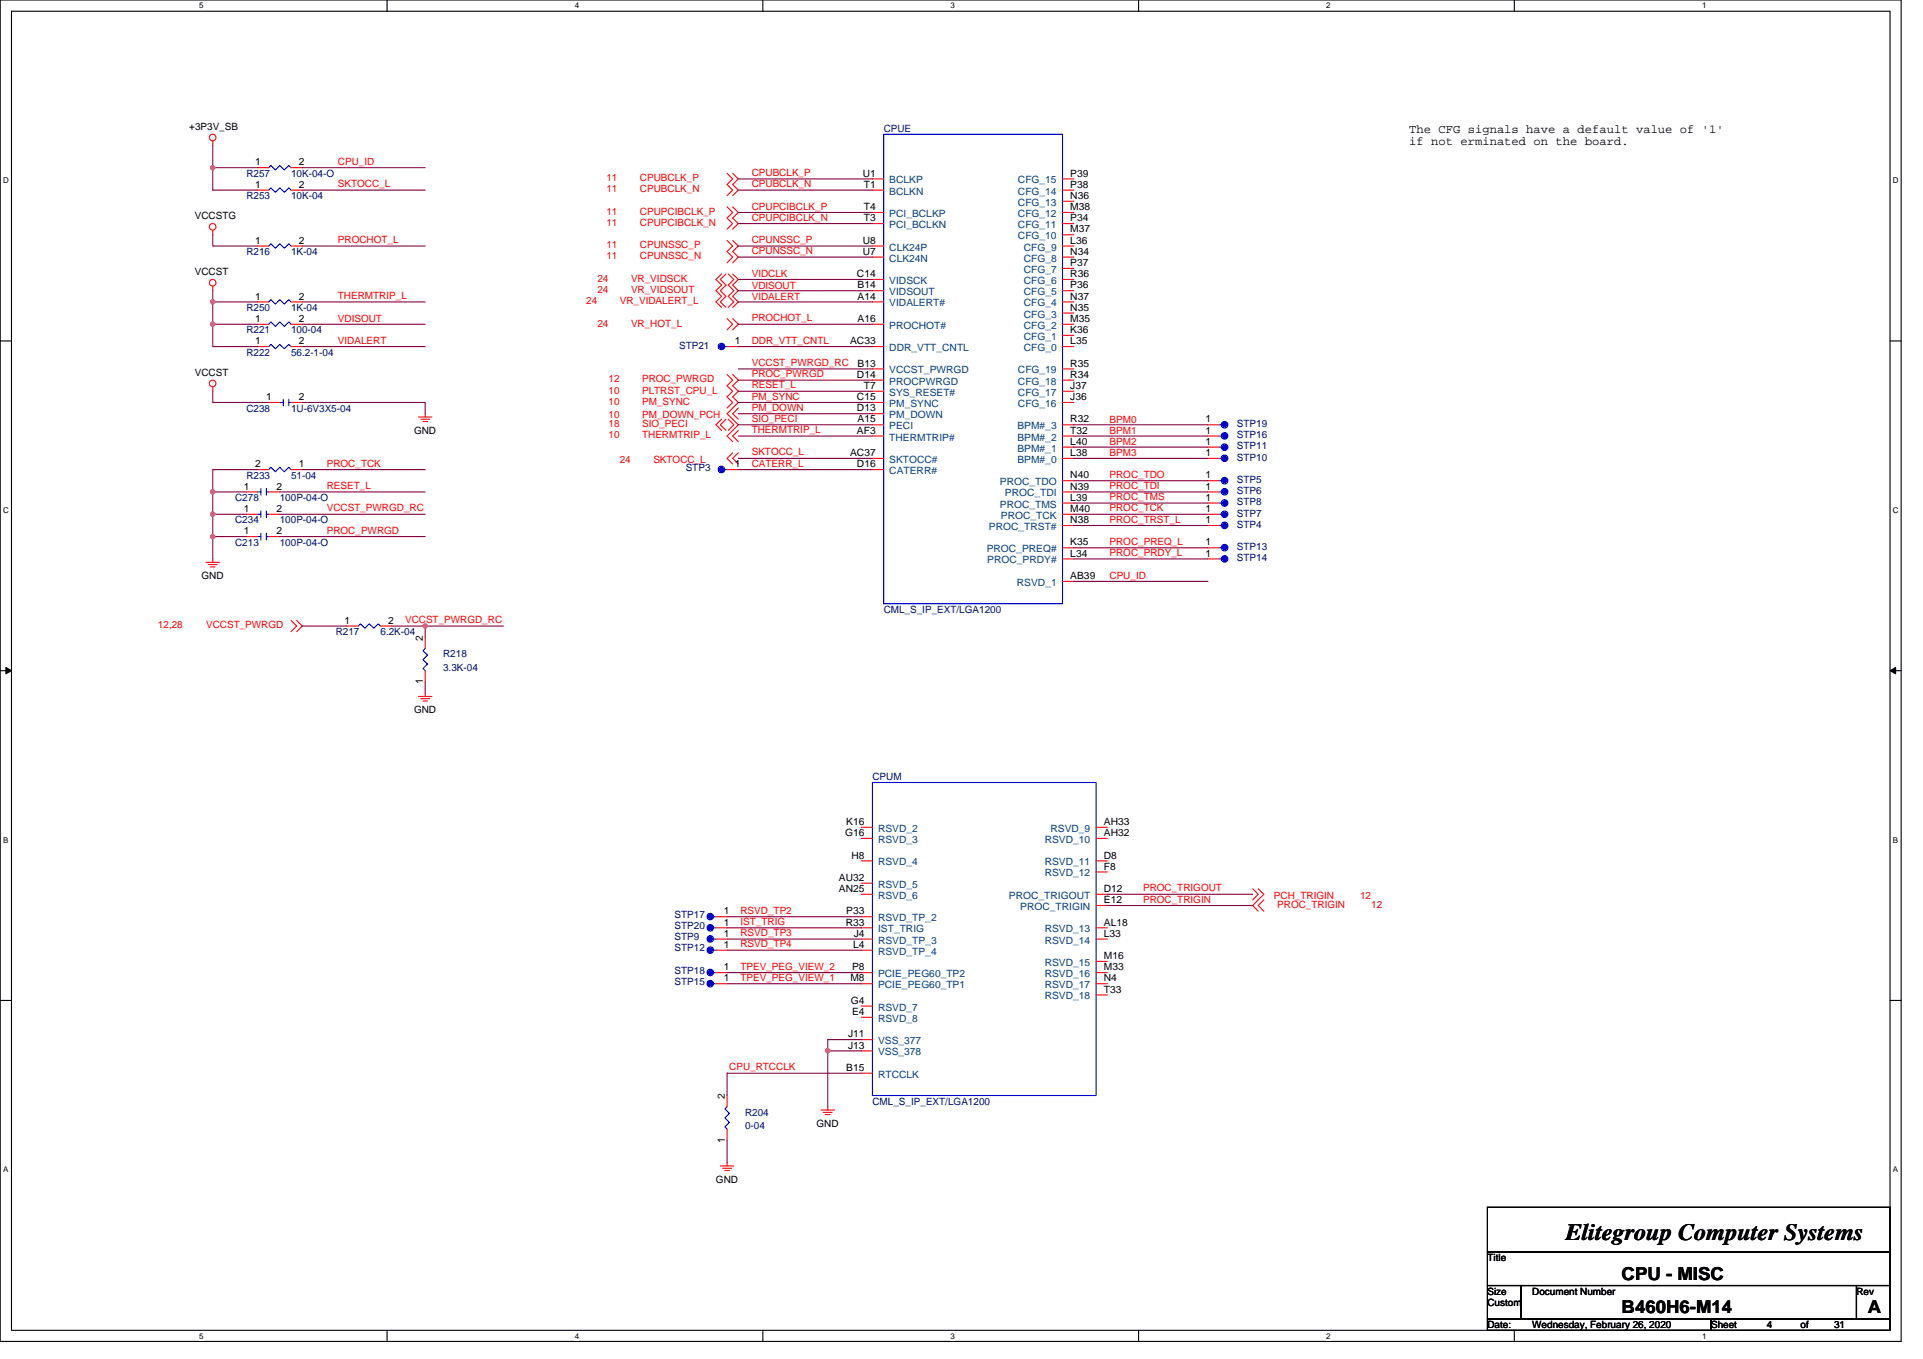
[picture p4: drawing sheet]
<svg xmlns="http://www.w3.org/2000/svg" width="297mm" height="210mm" viewBox="0 0 297 210" stroke-linecap="round" stroke-linejoin="round" font-family="sans-serif">
<path d="M0 0h293.7v207.3h-293.7zM1.8 1.7h290.1v203.8h-290.1z" fill="none" stroke="#000" stroke-width=".17"/>
<g fill="#fff">
<path d="M30.8 .2h.6v1.4h-.6z"/>
<path d="M30.8 205.7h.6v1.4h-.6z"/>
</g>
<path d="M59.8 0v1.7M59.8 205.5v1.8" fill="none" stroke="#000" stroke-width=".17"/>
<g fill="#fff">
<path d="M88.8 .2h.6v1.4h-.6z"/>
<path d="M88.8 205.7h.6v1.4h-.6z"/>
</g>
<path d="M117.8 0v1.7M117.8 205.5v1.8" fill="none" stroke="#000" stroke-width=".17"/>
<g fill="#fff">
<path d="M146.8 .2h.7v1.4h-.7z"/>
<path d="M146.8 205.7h.7v1.4h-.7z"/>
</g>
<path d="M175.9 0v1.7M175.9 205.5v1.8" fill="none" stroke="#000" stroke-width=".17"/>
<g fill="#fff">
<path d="M204.9 .2h.6v1.4h-.6z"/>
<path d="M204.9 205.7h.6v1.4h-.6z"/>
</g>
<path d="M233.9 0v1.7M233.9 205.5v1.8" fill="none" stroke="#000" stroke-width=".17"/>
<g fill="#fff">
<path d="M262.9 .2h.7v1.4h-.7z"/>
<path d="M262.9 205.7h.7v1.4h-.7z"/>
<path d="M.5 27.2h.8v1.4h-.8z"/>
<path d="M292.4 27.2h.8v1.4h-.8z"/>
<path d="M.5 78.1h.8v1.4h-.8z"/>
<path d="M292.4 78.1h.8v1.4h-.8z"/>
</g>
<path d="M0 52.7h1.8M291.9 52.7h1.8" fill="none" stroke="#000" stroke-width=".17"/>
<g fill="#fff">
<path d="M.5 129.1h.8v1.4h-.8z"/>
<path d="M292.4 129.1h.8v1.4h-.8z"/>
</g>
<path d="M0 103.6h1.8M291.9 103.6h1.8" fill="none" stroke="#000" stroke-width=".17"/>
<path d="M.9 103.1l.9 .5-.9 .5zM291.9 103.6l.9-.5v1z" fill="#000" stroke="#000" stroke-width=".15"/>
<g fill="#fff">
<path d="M.5 180h.8v1.4h-.8z"/>
<path d="M292.4 180h.8v1.4h-.8z"/>
</g>
<path d="M0 154.6h1.8M291.9 154.6h1.8M229.8 198.6h5.1v5.2h-5.1zM229.8 186.5h62.1v7h-62.1zM229.8 193.5h62.1v5.1h-62.1zM234.9 198.6h51.9v5.2h-51.9zM286.8 198.6h5.1v5.2h-5.1zM229.8 203.8h34.5v1.7h-34.5zM264.3 203.8h27.6v1.7h-27.6z" fill="none" stroke="#000" stroke-width=".17"/>
<g fill="none" stroke="#f00" stroke-width=".17">
<path d="M32.9 21.8v.7M32.9 35.6v.7M39.8 25.9h1.7M39.8 29.4h1.7M39.8 38h1.7M45 25.9h1.7M45 29.4h1.7M45 38h1.7M112.3 26.8l.9 .8-.9 .9 .9 .9-.9 .8M112.3 37.1l.9 .9-.9 .9 .9 .8-.9 .9M112.3 32l.9 .8-.9 .9 .9 .8-.9 .9M113.2 26.8l.8 .8-.8 .9 .8 .9-.8 .8"/>
<path d="M113.2 37.1l.8 .9-.8 .9 .8 .8-.8 .9M113.2 32l.8 .8-.8 .9 .8 .8-.8 .9M134.8 27.6h1.7M134.8 29.4h1.7M134.8 38h1.7M134.8 39.7h1.7M134.8 34.5h1.7M134.8 32.8h1.7M164.1 27.6h1.8M164.1 29.4h1.8M164.1 31.1h1.8M164.1 32.8h1.8"/>
<path d="M164.1 34.5h1.8M164.1 36.3h1.8M164.1 39.7h1.8M164.1 38h1.8M32.9 44.2v.7M32.9 59.8v.7M39.8 46.7h1.7M39.8 50.1h1.7M39.8 53.6h1.7M45 46.7h1.7M45 50.1h1.7M45 53.6h1.7"/>
<path d="M111.5 42.3l-.9 .9 .9 .8-.9 .9 .9 .9-.9 .9 .9 .8M112.1 42.3l-.8 .9 .8 .8-.8 .9 .8 .9-.8 .9 .8 .8M112.3 57.9l.9 .8-.9 .9 .9 .9-.9 .8 .9 .9-.9 .9M112.3 49.2l.9 .9-.9 .9M112.3 53.6h1.7M112.5 42.3l.8 .9-.8 .8 .8 .9-.8 .9 .8 .9-.8 .8M113.2 57.9l.8 .8-.8 .9 .8 .9-.8 .8 .8 .9-1.7 1.7 1.7 1.7-1.7 1.8 .9 .8M113.2 42.3l.8 .9-.8 .8 .8 .9-.8 .9 .8 .9-.8 .8M113.2 49.2l.8 .9-.8 .9M134.8 44.9h1.7M134.8 53.6h1.7M134.8 57h1.7"/>
<path d="M134.8 46.7h1.7M134.8 50.1h1.7M134.8 43.2h1.7M134.8 58.7h1.7M164.1 46.7h1.8M164.1 44.9h1.8M164.1 57h1.8M164.1 43.2h1.8M164.1 58.7h1.8M164.1 41.5h1.8M164.1 53.6h1.8M164.1 51.8h1.8"/>
<path d="M164.1 50.1h1.8M164.1 48.4h1.8M38.1 79.5h1.7M38.1 76h1.7M39.8 72.6h1.7M41.5 79.5h1.7M41.5 76h1.7M41.5 62.2h1.7M45 72.6h1.7M45 62.2h1.7M64.6 64.4h2.1M65 64.8h1.4"/>
<path d="M65.3 65.1h.7M65.7 63.9v.5M111.5 64.8l-.9 .8 .9 .9M112.1 64.8l-.8 .8 .8 .9M112.3 72.6h1.7M112.5 64.8l.8 .8-.8 .9M113.2 70l-.9 .8 .9 .9M114 66.5l-.8 .9 .8 .8M114 70l-.8 .8 .8 .9M114 63.1l-.8 .8 .8 .9M134.8 62.2h1.7M134.8 63.9h1.7"/>
<path d="M134.8 65.6h1.7M134.8 72.6h1.7M134.8 70.8h1.7M134.8 67.4h1.7M134.8 60.5h1.7M164.1 70.8h1.8M164.1 69.1h1.8M164.1 60.5h1.8M164.1 79.5h1.8M164.1 74.3h1.8M164.1 62.2h1.8M164.1 77.7h1.8"/>
<path d="M164.1 67.4h1.8M164.1 76h1.8M164.1 65.6h1.8M186.6 70.8h1.7M186.6 69.1h1.7M186.6 76h1.7M186.6 74.3h1.7M186.6 79.5h1.7M186.6 77.7h1.7M186.6 67.4h1.7M186.6 65.6h1.7M31.8 86.9h2.1"/>
<path d="M32.2 87.2h1.3M32.5 87.6h.7M32.9 86.4v.5M38.1 82.9h1.7M41.5 82.9h1.7M45 95.9l.8 .8-.8 .9M45.8 95.9l.9 .8-.9 .9M53.6 96.7h1.7M58.8 96.7h1.7M65.7 98.5v1.7M164.1 81.2h1.8M164.1 86.4h1.8"/>
<path d="M164.1 89.8h1.8M164.1 84.6h1.8M186.6 86.4h1.7M186.6 84.6h1.7M186.6 81.2h1.7M64.6 107.6h2.1M65 107.9h1.4M65.3 108.3h.7M65.7 107.1v.5M65.7 103.6v1.8M133.1 129.5h1.7M133.1 127.8h1.7"/>
<path d="M133.1 138.2h1.7M133.1 136.5h1.7M133.1 133h1.7M169.3 134.7h1.7M169.3 129.5h1.7M169.3 133h1.7M169.3 139.9h1.7M169.3 138.2h1.7M169.3 127.8h1.7M193.5 137.3l.8 .9-.8 .8M194.3 137.3l.9 .9-1.7 1.7 .8 .9M195.2 139l-.9 .9 .9 .9"/>
<path d="M110.6 143.4h1.7M110.6 150.3h1.7M110.6 145.1h1.7M110.6 152h1.7M110.6 141.6h1.7M110.6 146.8h1.7M133.1 155.4h1.7M133.1 141.6h1.7M133.1 145.1h1.7M133.1 143.4h1.7M133.1 146.8h1.7M133.1 152h1.7"/>
<path d="M133.1 150.3h1.7M133.1 157.2h1.7M169.3 148.5h1.7M169.3 143.4h1.7M169.3 153.7h1.7M169.3 150.3h1.7M169.3 152h1.7M169.3 145.1h1.7M112.3 179.6v.5M112.3 174.5v1.7M112.3 169.3v1.7M126.8 171.5h2.1"/>
<path d="M127.2 171.9h1.3M127.5 172.2h.7M127.9 171v.5M133.1 162.4h1.7M133.1 160.6h1.7M133.1 165.8h1.7M111.3 180.1h2M111.6 180.5h1.4M112 180.8h.7"/>
<circle cx="32.8" cy="21.2" r=".51"/>
<circle cx="32.8" cy="35" r=".51"/>
<circle cx="32.8" cy="43.7" r=".51"/>
<circle cx="32.8" cy="59.2" r=".51"/>
</g>
<g fill="none" stroke="#00f" stroke-width=".17">
<path d="M41.5 25.9l.3-.3 .7 .7 .7-.7 .7 .7 .7-.7 .4 .3M41.5 29.4l.3-.4 .7 .7 .7-.7 .7 .7 .7-.7 .4 .4M41.5 38l.3-.3 .7 .7 .7-.7 .7 .7 .7-.7 .4 .3M136.5 20.7h27.6v72.6h-27.6zM41.5 46.7l.3-.4 .7 .7 .7-.7 .7 .7 .7-.7 .4 .4M41.5 50.1l.3-.4 .7 .7 .7-.7 .7 .7 .7-.7 .4 .4M41.5 53.6l.3-.4 .7 .7 .7-.7 .7 .7 .7-.7 .4 .4M112 53.6h.3M39.8 79.5h.5M39.8 76h.5M40.3 79v1M40.3 75.5v1"/>
<path d="M41.1 79.5h.4M41.1 79v1M41.1 76h.4M41.1 75.5v1M41.5 72.6l.3-.4 .7 .7 .7-.7 .7 .7 .7-.7 .4 .4M43.2 62.2h.5M43.7 61.7v1M44.6 62.2h.4M44.6 61.7v1M112 72.6h.3M188.3 70.8h.4M188.3 69.1h.4"/>
<path d="M188.3 76h.4M188.3 74.3h.4M188.3 79.5h.4M188.3 77.7h.4M188.3 67.4h.4M188.3 65.6h.4M39.8 82.9h.5M40.3 82.4v1M41.1 82.9h.4M41.1 82.4v1M55.3 96.7l.4-.3 .7 .7 .6-.7 .7 .7 .7-.7 .4 .3M188.3 86.4h.4"/>
<path d="M188.3 84.6h.4M188.3 81.2h.4M65.7 100.2l-.4 .3 .7 .7-.7 .7 .7 .7-.7 .7 .4 .3M134.8 120.9h34.5v48.4h-34.5zM110.2 143.4h.4M110.2 150.3h.4M110.2 145.1h.4M110.2 152h.4M110.2 141.6h.4M110.2 146.8h.4M112.3 171l-.3 .3 .7 .7-.7 .7 .7 .7-.7 .7 .3 .4"/>
<circle cx="111.4" cy="53.5" r=".51"/>
<circle cx="111.4" cy="72.5" r=".51"/>
<circle cx="189.2" cy="76" r=".51"/>
<circle cx="189.2" cy="65.6" r=".51"/>
<circle cx="189.2" cy="69.1" r=".51"/>
<circle cx="189.2" cy="74.3" r=".51"/>
<circle cx="189.2" cy="77.7" r=".51"/>
<circle cx="189.2" cy="67.3" r=".51"/>
<circle cx="189.2" cy="70.8" r=".51"/>
<circle cx="189.2" cy="79.4" r=".51"/>
<circle cx="189.2" cy="84.6" r=".51"/>
<circle cx="189.2" cy="81.2" r=".51"/>
<circle cx="189.2" cy="86.4" r=".51"/>
<circle cx="109.7" cy="152" r=".51"/>
<circle cx="109.7" cy="146.8" r=".51"/>
<circle cx="109.7" cy="141.6" r=".51"/>
<circle cx="109.7" cy="143.4" r=".51"/>
<circle cx="109.7" cy="150.3" r=".51"/>
<circle cx="109.7" cy="145.1" r=".51"/>
</g>
<g fill="#00f" stroke="#00f" stroke-width=".17">
<circle cx="189.2" cy="86.4" r=".34"/>
<circle cx="189.2" cy="70.8" r=".33"/>
<circle cx="109.7" cy="143.4" r=".34"/>
<circle cx="109.7" cy="150.3" r=".34"/>
<circle cx="189.2" cy="69.1" r=".34"/>
<circle cx="189.2" cy="76" r=".34"/>
<circle cx="189.2" cy="74.3" r=".34"/>
<circle cx="109.7" cy="145.1" r=".34"/>
<circle cx="189.2" cy="79.4" r=".33"/>
<circle cx="109.7" cy="152" r=".34"/>
<circle cx="189.2" cy="77.7" r=".34"/>
<circle cx="111.4" cy="72.5" r=".34"/>
<circle cx="189.2" cy="84.6" r=".34"/>
<circle cx="111.4" cy="53.5" r=".33"/>
<circle cx="109.7" cy="141.6" r=".34"/>
<circle cx="109.7" cy="146.8" r=".34"/>
<circle cx="189.2" cy="67.3" r=".34"/>
<circle cx="189.2" cy="81.2" r=".34"/>
<circle cx="189.2" cy="65.6" r=".34"/>
</g>
<g fill="none" stroke="#800040" stroke-width=".17">
<path d="M32.9 25.9v3.5h6.9M32.9 22.5v3.4M32.9 36.3v1.7h6.9M32.9 25.9h6.9M46.7 29.4h19M46.7 38h19M46.7 25.9h19M114 27.6h20.8M114 29.4h20.8M114 32.8h20.8M114 34.5h20.8M114 38h20.8"/>
<path d="M114 39.7h20.8M32.9 44.9v1.8M32.9 46.7v3.4M32.9 50.1v3.5h6.9M32.9 46.7h6.9M32.9 50.1h6.9M46.7 46.7h19M46.7 50.1h19M46.7 53.6h19M114 43.2h20.8M114 57h20.8M114 50.1h20.8"/>
<path d="M114 58.7h20.8M114 53.6h20.8M114 44.9h20.8M114 46.7h20.8M32.9 76v3.5M32.9 60.5v1.7h8.6M32.9 79.5h5.2M32.9 76h5.2M32.9 79.5v3.4h5.2M39.8 72.6h-6.9v3.4M43.2 79.5h22.5M43.2 76h22.5"/>
<path d="M46.7 62.2h19v1.7M46.7 72.6h19M114 70.8h20.8M114 60.5h20.8M114 65.6h20.8M114 67.4h20.8M114 72.6h20.8M114 62.2h20.8M114 63.9h20.8M165.9 65.6h20.7M165.9 67.4h20.7M165.9 69.1h20.7"/>
<path d="M165.9 70.8h20.7M165.9 77.7h20.7M165.9 76h20.7M165.9 74.3h20.7M165.9 79.5h20.7M32.9 82.9v3.5M43.2 82.9h22.5M46.7 96.7h6.9M60.5 96.7h5.2M65.7 96.7h12.1M65.7 96.7v1.8M165.9 84.6h20.7"/>
<path d="M165.9 86.4h20.7M165.9 81.2h20.7M165.9 89.8h20.7M65.7 105.4v1.7M171 138.2h22.5M171 139.9h22.5M112.3 143.4h20.8M112.3 146.8h20.8M112.3 150.3h20.8M112.3 152h20.8M112.3 145.1h20.8M112.3 141.6h20.8"/>
<path d="M112.3 176.2v3.4M127.9 162.4h5.2M127.9 162.4v8.6M133.1 160.6h-5.2v1.8M133.1 165.8h-20.8v3.5"/>
</g>
<g fill="#f0f" stroke="#f0f" stroke-width=".17">
<circle cx="32.8" cy="46.6" r=".34"/>
<circle cx="32.9" cy="79.4" r=".33"/>
<circle cx="32.8" cy="76" r=".34"/>
<circle cx="32.8" cy="82.9" r=".34"/>
<circle cx="65.7" cy="96.7" r=".33"/>
<circle cx="32.8" cy="50.1" r=".34"/>
<circle cx="32.8" cy="25.9" r=".34"/>
<circle cx="127.8" cy="162.3" r=".34"/>
</g>
<text font-size="3.6" x="241.8" y="191.6">Elitegroup Computer Systems</text>
<g font-size="2.8">
<text x="250.5" y="197.7">CPU - MISC</text>
<text x="250.5" y="202.9">B460H6-M14</text>
<text x="288.5" y="202.9">A</text>
</g>
<g font-size="1.9">
<text x="217.7" y="20.5">The CFG signals have a default value of '1'</text>
<text x="217.7" y="22.4">if not erminated on the board.</text>
</g>
<g font-size="1.5">
<text x="29.2" y="20.1">+3P3V_SB</text>
<text x="39.4" y="25.5">1</text>
<text x="39.4" y="29">1</text>
<text x="46.2" y="25.5">2</text>
<text x="46.2" y="29">2</text>
<text x="133.3" y="27.3">U1</text>
<text x="133.4" y="29">T1</text>
<text x="165.3" y="27.3">P39</text>
<text x="165.3" y="29">P38</text>
<text x="30.1" y="33.9">VCCSTG</text>
<text x="133.4" y="34.2">T3</text>
<text x="133.4" y="32.5">T4</text>
<text x="165.3" y="30.7">N36</text>
<text x="165.3" y="32.5">M38</text>
<text x="165.3" y="34.2">P34</text>
<text x="165.3" y="35.9">M37</text>
<text x="39.4" y="37.7">1</text>
<text x="46.2" y="37.7">2</text>
<text x="133.3" y="37.7">U8</text>
<text x="133.3" y="39.4">U7</text>
<text x="165.3" y="41.1">P37</text>
<text x="165.3" y="39.4">N34</text>
<text x="165.3" y="37.7">L36</text>
<text x="30.1" y="42.5">VCCST</text>
<text x="39.4" y="46.3">1</text>
<text x="46.2" y="46.3">2</text>
<text x="132.4" y="42.8">C14</text>
<text x="132.5" y="44.6">B14</text>
<text x="132.5" y="46.3">A14</text>
<text x="165.3" y="46.3">N37</text>
<text x="165.3" y="44.6">P36</text>
<text x="165.3" y="42.8">R36</text>
<text x="39.4" y="49.7">1</text>
<text x="39.4" y="53.2">1</text>
<text x="46.2" y="49.7">2</text>
<text x="46.2" y="53.2">2</text>
<text x="113.5" y="53.2">1</text>
<text x="131.3" y="53.2">AC33</text>
<text x="132.5" y="49.7">A16</text>
<text x="165.3" y="53.2">L35</text>
<text x="165.3" y="51.5">K36</text>
<text x="165.3" y="49.7">M35</text>
<text x="165.3" y="48">N35</text>
<text x="30.1" y="58.1">VCCST</text>
<text x="132.4" y="58.4">D14</text>
<text x="132.5" y="56.6">B13</text>
<text x="165.3" y="56.6">R35</text>
<text x="165.3" y="58.4">R34</text>
<text x="41.1" y="61.8">1</text>
<text x="46.2" y="61.8">2</text>
<text x="132.4" y="61.8">C15</text>
<text x="132.4" y="63.6">D13</text>
<text x="132.5" y="65.3">A15</text>
<text x="133.4" y="60.1">T7</text>
<text x="165.3" y="65.3">R32</text>
<text x="165.3" y="60.1">J37</text>
<text x="165.3" y="61.8">J36</text>
<text x="186.2" y="65.3">1</text>
<text x="64" y="67">GND</text>
<text x="131.3" y="70.5">AC37</text>
<text x="132.4" y="67">AF3</text>
<text x="165.3" y="70.5">L38</text>
<text x="165.3" y="68.7">L40</text>
<text x="165.3" y="67">T32</text>
<text x="186.2" y="70.5">1</text>
<text x="186.2" y="68.7">1</text>
<text x="186.2" y="67">1</text>
<text x="37.7" y="75.6">1</text>
<text x="39.4" y="72.2">2</text>
<text x="42.7" y="75.6">2</text>
<text x="46.2" y="72.2">1</text>
<text x="113.5" y="72.2">1</text>
<text x="132.4" y="72.2">D16</text>
<text x="165.3" y="73.9">N40</text>
<text x="165.3" y="77.4">L39</text>
<text x="165.3" y="75.6">N39</text>
<text x="186.2" y="75.6">1</text>
<text x="186.2" y="73.9">1</text>
<text x="186.2" y="77.4">1</text>
<text x="37.7" y="82.5">1</text>
<text x="37.7" y="79.1">1</text>
<text x="42.7" y="82.5">2</text>
<text x="42.7" y="79.1">2</text>
<text x="165.3" y="80.8">N38</text>
<text x="165.3" y="79.1">M40</text>
<text x="186.2" y="79.1">1</text>
<text x="186.2" y="80.8">1</text>
<text x="31.1" y="89.5">GND</text>
<text x="165.3" y="86">L34</text>
<text x="165.3" y="89.5">AB39</text>
<text x="165.3" y="84.3">K35</text>
<text x="186.2" y="86">1</text>
<text x="186.2" y="84.3">1</text>
<text x="53.2" y="96.4">1</text>
<text x="60" y="96.4">2</text>
<text x="65.3" y="99" transform="rotate(-90 65.3 99)">2</text>
<text x="65.3" y="105.7" transform="rotate(-90 65.3 105.7)">1</text>
<text x="64" y="110.2">GND</text>
<text x="130.6" y="129.2">G16</text>
<text x="130.7" y="127.5">K16</text>
<text x="170.5" y="127.5">AH33</text>
<text x="170.5" y="129.2">AH32</text>
<text x="129.6" y="137.8">AN25</text>
<text x="129.6" y="136.1">AU32</text>
<text x="131.5" y="132.7">H8</text>
<text x="170.5" y="137.8">D12</text>
<text x="170.5" y="134.4">F8</text>
<text x="170.5" y="132.7">D8</text>
<text x="111.8" y="143">1</text>
<text x="111.8" y="141.3">1</text>
<text x="130.6" y="143">R33</text>
<text x="130.7" y="141.3">P33</text>
<text x="170.5" y="139.6">E12</text>
<text x="170.5" y="143">AL18</text>
<text x="111.8" y="149.9">1</text>
<text x="111.8" y="144.7">1</text>
<text x="111.8" y="146.5">1</text>
<text x="131.6" y="149.9">P8</text>
<text x="131.8" y="146.5">L4</text>
<text x="131.9" y="144.7">J4</text>
<text x="170.5" y="148.2">M16</text>
<text x="170.5" y="149.9">M33</text>
<text x="170.5" y="144.7">L33</text>
<text x="111.8" y="151.6">1</text>
<text x="131.4" y="151.6">M8</text>
<text x="131.4" y="155.1">G4</text>
<text x="170.5" y="153.4">T33</text>
<text x="170.5" y="151.6">N4</text>
<text x="131" y="160.3">J11</text>
<text x="131.6" y="156.8">E4</text>
<text x="130.7" y="165.5">B15</text>
<text x="131" y="162">J13</text>
<text x="111.9" y="169.8" transform="rotate(-90 111.9 169.8)">2</text>
<text x="111.9" y="176.6" transform="rotate(-90 111.9 176.6)">1</text>
<text x="126.1" y="174.1">GND</text>
<text x="110.6" y="182.8">GND</text>
<text x="229.8" y="194.9">Title</text>
<text x="229.8" y="200">Size</text>
<text x="229.8" y="201.8">Custom</text>
<text x="236.7" y="200">Document Number</text>
<text x="286.8" y="200">Rev</text>
<text x="229.8" y="205.2">Date:</text>
<text x="236.7" y="205.2">Wednesday, February 26, 2020</text>
<text x="264.3" y="205.2">Sheet</text>
<text x="272.9" y="205.2">4</text>
<text x="278.1" y="205.2">of</text>
<text x="283.3" y="205.2">31</text>
</g>
<g font-size="1.5" fill="#000080">
<text x="136.5" y="20.4">CPUE</text>
<text x="38.1" y="27.3">R257</text>
<text x="45" y="27.3">10K-04-O</text>
<text x="38.1" y="30.8">R253</text>
<text x="45" y="30.8">10K-04</text>
<text x="38.1" y="39.4">R216</text>
<text x="45" y="39.4">1K-04</text>
<text x="38.1" y="48">R250</text>
<text x="38.1" y="51.5">R221</text>
<text x="45" y="48">1K-04</text>
<text x="45" y="51.5">100-04</text>
<text x="104.9" y="53.9">STP21</text>
<text x="38.1" y="54.9">R222</text>
<text x="45" y="54.9">56.2-1-04</text>
<text x="38.1" y="63.6">C238</text>
<text x="45" y="63.6">1U-6V3X5-04</text>
<text x="191.1" y="66">STP19</text>
<text x="191.1" y="71.2">STP10</text>
<text x="191.1" y="69.4">STP11</text>
<text x="191.1" y="67.7">STP16</text>
<text x="36.3" y="77.4">C278</text>
<text x="38.1" y="74">R233</text>
<text x="43.2" y="77.4">100P-04-O</text>
<text x="45" y="74">51-04</text>
<text x="105.9" y="72.7">STP3</text>
<text x="191.1" y="76.4">STP6</text>
<text x="191.1" y="74.6">STP5</text>
<text x="36.3" y="80.9">C234</text>
<text x="43.2" y="80.9">100P-04-O</text>
<text x="191.1" y="79.8">STP7</text>
<text x="191.1" y="78.1">STP8</text>
<text x="191.1" y="81.6">STP4</text>
<text x="36.3" y="84.3">C213</text>
<text x="43.2" y="84.3">100P-04-O</text>
<text x="191.1" y="86.7">STP14</text>
<text x="191.1" y="85">STP13</text>
<text x="136.5" y="94.7">CML_S_IP_EXT/LGA1200</text>
<text x="51.9" y="98.1">R217</text>
<text x="58.8" y="98.1">6.2K-04</text>
<text x="68.4" y="101.6">R218</text>
<text x="68.4" y="103.7">3.3K-04</text>
<text x="134.8" y="120.6">CPUM</text>
<text x="104.2" y="143.6">STP20</text>
<text x="104.2" y="141.8">STP17</text>
<text x="104.2" y="145.3">STP9</text>
<text x="104.2" y="147">STP12</text>
<text x="104.2" y="150.5">STP18</text>
<text x="104.2" y="152.2">STP15</text>
<text x="115.1" y="172.4">R204</text>
<text x="134.8" y="170.7">CML_S_IP_EXT/LGA1200</text>
<text x="115.1" y="174.5">0-04</text>
</g>
<g font-size="1.5" fill="#f00">
<text x="52.2" y="28.9">SKTOCC_L</text>
<text x="52.2" y="25.5">CPU_ID</text>
<text x="93.7" y="28">11</text>
<text x="93.7" y="29.7">11</text>
<text x="98.8" y="28">CPUBCLK_P</text>
<text x="98.8" y="29.7">CPUBCLK_N</text>
<text x="116.1" y="27.2">CPUBCLK_P</text>
<text x="116.1" y="28.9">CPUBCLK_N</text>
<text x="93.7" y="33.2">11</text>
<text x="93.7" y="34.9">11</text>
<text x="98.8" y="33.2">CPUPCIBCLK_P</text>
<text x="98.8" y="34.9">CPUPCIBCLK_N</text>
<text x="116.1" y="32.4">CPUPCIBCLK_P</text>
<text x="116.1" y="34.1">CPUPCIBCLK_N</text>
<text x="52.2" y="37.6">PROCHOT_L</text>
<text x="93.7" y="38.4">11</text>
<text x="93.7" y="40.1">11</text>
<text x="98.8" y="38.4">CPUNSSC_P</text>
<text x="98.8" y="40.1">CPUNSSC_N</text>
<text x="116.1" y="37.6">CPUNSSC_P</text>
<text x="116.1" y="39.3">CPUNSSC_N</text>
<text x="52.2" y="46.2">THERMTRIP_L</text>
<text x="90.5" y="47">24</text>
<text x="92.3" y="43.5">24</text>
<text x="92.3" y="45.3">24</text>
<text x="95.7" y="47">VR_VIDALERT_L</text>
<text x="97.5" y="43.5">VR_VIDSCK</text>
<text x="97.5" y="45.3">VR_VIDSOUT</text>
<text x="116.1" y="42.8">VIDCLK</text>
<text x="116.1" y="44.6">VDISOUT</text>
<text x="116.1" y="46.3">VIDALERT</text>
<text x="52.2" y="49.8">VDISOUT</text>
<text x="52.2" y="53.2">VIDALERT</text>
<text x="92.3" y="50.5">24</text>
<text x="97.5" y="50.5">VR_HOT_L</text>
<text x="116.1" y="49.7">PROCHOT_L</text>
<text x="116.1" y="53.1">DDR_VTT_CNTL</text>
<text x="94" y="59.1">12</text>
<text x="99.2" y="59.1">PROC_PWRGD</text>
<text x="116.1" y="56.6">VCCST_PWRGD_RC</text>
<text x="116.1" y="58.3">PROC_PWRGD</text>
<text x="94" y="66">18</text>
<text x="94" y="60.8">10</text>
<text x="94" y="62.5">10</text>
<text x="94" y="64.6">10</text>
<text x="99.2" y="66">SIO_PECI</text>
<text x="99.2" y="60.8">PLTRST_CPU_L</text>
<text x="99.2" y="62.5">PM_SYNC</text>
<text x="99.2" y="64.6">PM_DOWN_PCH</text>
<text x="116.1" y="60">RESET_L</text>
<text x="116.1" y="65.2">SIO_PECI</text>
<text x="116.1" y="61.7">PM_SYNC</text>
<text x="116.1" y="63.5">PM_DOWN</text>
<text x="171.4" y="65.3">BPM0</text>
<text x="94" y="67.7">10</text>
<text x="95.7" y="71.5">24</text>
<text x="99.2" y="67.7">THERMTRIP_L</text>
<text x="100.9" y="71.5">SKTOCC_L</text>
<text x="116.1" y="70.4">SKTOCC_L</text>
<text x="116.1" y="66.9">THERMTRIP_L</text>
<text x="171.4" y="67">BPM1</text>
<text x="171.4" y="68.7">BPM2</text>
<text x="171.4" y="70.5">BPM3</text>
<text x="50.5" y="75.6">RESET_L</text>
<text x="50.5" y="72.1">PROC_TCK</text>
<text x="116.1" y="72.1">CATERR_L</text>
<text x="171.4" y="77.3">PROC_TMS</text>
<text x="171.4" y="75.6">PROC_TDI</text>
<text x="171.4" y="73.8">PROC_TDO</text>
<text x="50.5" y="79">VCCST_PWRGD_RC</text>
<text x="50.5" y="82.5">PROC_PWRGD</text>
<text x="171.4" y="79">PROC_TCK</text>
<text x="171.4" y="80.8">PROC_TRST_L</text>
<text x="171.4" y="84.2">PROC_PREQ_L</text>
<text x="171.4" y="85.9">PROC_PRDY_L</text>
<text x="171.4" y="89.4">CPU_ID</text>
<text x="24.4" y="97.1">12,28</text>
<text x="31.8" y="97.1">VCCST_PWRGD</text>
<text x="62.6" y="96.3">VCCST_PWRGD_RC</text>
<text x="176.6" y="137.7">PROC_TRIGOUT</text>
<text x="114.4" y="142.9">IST_TRIG</text>
<text x="114.4" y="141.2">RSVD_TP2</text>
<text x="176.6" y="139.5">PROC_TRIGIN</text>
<text x="196.8" y="138.9">PCH_TRIGIN</text>
<text x="197.3" y="140.3">PROC_TRIGIN</text>
<text x="210.1" y="138.9">12</text>
<text x="211.8" y="140.3">12</text>
<text x="114.4" y="144.7">RSVD_TP3</text>
<text x="114.4" y="146.4">RSVD_TP4</text>
<text x="114.4" y="149.8">TPEV_PEG_VIEW_2</text>
<text x="114.4" y="151.6">TPEV_PEG_VIEW_1</text>
<text x="112.6" y="165.4">CPU_RTCCLK</text>
</g>
<g font-size="1.5" fill="#004080">
<text x="137.4" y="28.3">BCLKP</text>
<text x="157.2" y="28.3">CFG_15</text>
<text x="137.4" y="30.1">BCLKN</text>
<text x="137.4" y="35.2">PCI_BCLKN</text>
<text x="137.4" y="33.5">PCI_BCLKP</text>
<text x="157.2" y="30.1">CFG_14</text>
<text x="157.2" y="31.8">CFG_13</text>
<text x="157.2" y="33.5">CFG_12</text>
<text x="157.2" y="35.2">CFG_11</text>
<text x="137.4" y="38.7">CLK24P</text>
<text x="137.4" y="40.4">CLK24N</text>
<text x="157.2" y="37">CFG_10</text>
<text x="158.1" y="40.4">CFG_8</text>
<text x="158.1" y="38.7">CFG_9</text>
<text x="137.4" y="45.6">VIDSOUT</text>
<text x="137.4" y="47.3">VIDALERT#</text>
<text x="137.4" y="43.9">VIDSCK</text>
<text x="158.1" y="47.3">CFG_4</text>
<text x="158.1" y="45.6">CFG_5</text>
<text x="158.1" y="43.9">CFG_6</text>
<text x="158.1" y="42.2">CFG_7</text>
<text x="137.4" y="50.8">PROCHOT#</text>
<text x="158.1" y="52.5">CFG_1</text>
<text x="158.1" y="50.8">CFG_2</text>
<text x="158.1" y="49.1">CFG_3</text>
<text x="137.4" y="54.3">DDR_VTT_CNTL</text>
<text x="137.4" y="57.7">VCCST_PWRGD</text>
<text x="137.4" y="59.4">PROCPWRGD</text>
<text x="157.2" y="57.7">CFG_19</text>
<text x="157.2" y="59.4">CFG_18</text>
<text x="158.1" y="54.3">CFG_0</text>
<text x="137.4" y="62.9">PM_SYNC</text>
<text x="137.4" y="64.6">PM_DOWN</text>
<text x="137.4" y="61.2">SYS_RESET#</text>
<text x="157.2" y="61.2">CFG_17</text>
<text x="157.2" y="62.9">CFG_16</text>
<text x="137.4" y="66.3">PECI</text>
<text x="137.4" y="71.5">SKTOCC#</text>
<text x="137.4" y="68.1">THERMTRIP#</text>
<text x="157.2" y="71.5">BPM#_0</text>
<text x="157.2" y="69.8">BPM#_1</text>
<text x="157.2" y="68.1">BPM#_2</text>
<text x="157.2" y="66.3">BPM#_3</text>
<text x="137.4" y="73.3">CATERR#</text>
<text x="154.4" y="75">PROC_TDO</text>
<text x="155.2" y="76.7">PROC_TDI</text>
<text x="152.8" y="81.9">PROC_TRST#</text>
<text x="154.4" y="78.4">PROC_TMS</text>
<text x="154.6" y="80.2">PROC_TCK</text>
<text x="152.4" y="85.3">PROC_PREQ#</text>
<text x="152.5" y="87.1">PROC_PRDY#</text>
<text x="157.1" y="90.5">RSVD_1</text>
<text x="135.6" y="130.2">RSVD_3</text>
<text x="135.6" y="128.5">RSVD_2</text>
<text x="161.4" y="130.2">RSVD_10</text>
<text x="162.3" y="128.5">RSVD_9</text>
<text x="135.6" y="137.2">RSVD_5</text>
<text x="135.6" y="133.7">RSVD_4</text>
<text x="161.4" y="135.4">RSVD_12</text>
<text x="161.4" y="133.7">RSVD_11</text>
<text x="135.6" y="142.3">RSVD_TP_2</text>
<text x="135.6" y="138.9">RSVD_6</text>
<text x="155.8" y="138.9">PROC_TRIGOUT</text>
<text x="157.6" y="140.6">PROC_TRIGIN</text>
<text x="135.6" y="145.8">RSVD_TP_3</text>
<text x="135.6" y="144.1">IST_TRIG</text>
<text x="135.6" y="147.5">RSVD_TP_4</text>
<text x="161.4" y="149.2">RSVD_15</text>
<text x="161.4" y="144.1">RSVD_13</text>
<text x="161.4" y="145.8">RSVD_14</text>
<text x="135.6" y="152.7">PCIE_PEG60_TP1</text>
<text x="135.6" y="151">PCIE_PEG60_TP2</text>
<text x="161.4" y="154.4">RSVD_18</text>
<text x="161.4" y="151">RSVD_16</text>
<text x="161.4" y="152.7">RSVD_17</text>
<text x="135.6" y="156.1">RSVD_7</text>
<text x="135.6" y="161.3">VSS_377</text>
<text x="135.6" y="157.9">RSVD_8</text>
<text x="135.6" y="163.1">VSS_378</text>
<text x="135.6" y="166.5">RTCCLK</text>
</g>
<g font-size="1.2">
<text x="30.8" y="1.3">5</text>
<text x="88.8" y="1.3">4</text>
<text x="146.8" y="1.3">3</text>
<text x="204.9" y="1.3">2</text>
<text x="262.9" y="1.3">1</text>
<text x=".5" y="28.3">D</text>
<text x="292.4" y="28.3">D</text>
<text x=".5" y="79.2">C</text>
<text x="292.4" y="79.2">C</text>
<text x=".5" y="130.2">B</text>
<text x="292.4" y="130.2">B</text>
<text x=".5" y="181.1">A</text>
<text x="292.4" y="181.1">A</text>
<text x="30.8" y="206.8">5</text>
<text x="88.8" y="206.8">4</text>
<text x="146.8" y="206.8">3</text>
<text x="204.9" y="206.8">2</text>
<text x="262.9" y="206.8">1</text>
</g>
</svg>
